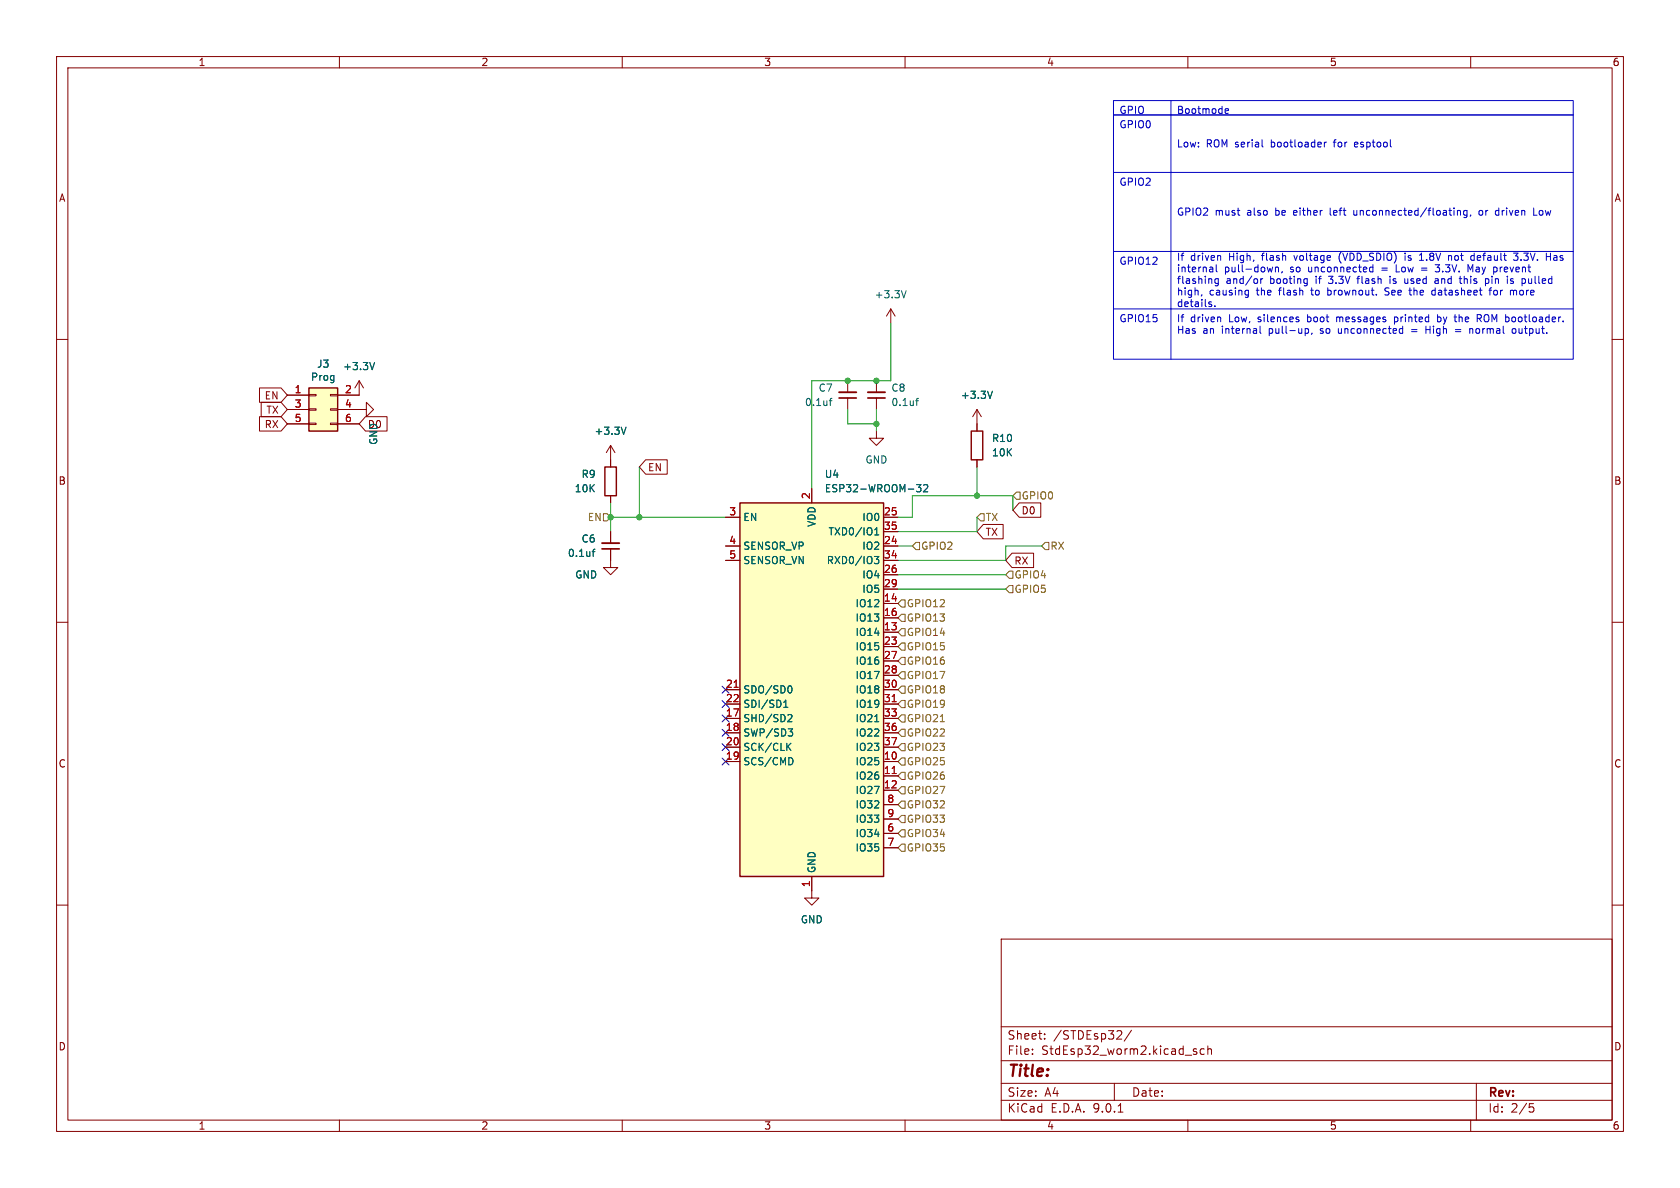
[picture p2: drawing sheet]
<svg xmlns="http://www.w3.org/2000/svg" width="297mm" height="210mm" viewBox="0 0 297 210" stroke-linecap="round" stroke-linejoin="round" font-family="sans-serif">
<g fill="none" stroke="#840000" stroke-width=".18">
<path d="M10 10h277v190h-277zM12 12h273v186h-273zM60 10v2M110 10v2M160 10v2M210 10v2M260 10v2M157.5 54.6l-.8 1.3M157.5 54.6l.7 1.3M157.5 54.6v2.6M10 60h2M285 60h2"/>
<path d="M107.9 97v3.3h1.3l-1.3 1.3-1.2-1.3h1.2M107.9 94v2M10 110h2M285 110h2M143.5 157.5v1.3h1.3l-1.3 1.2-1.3-1.2h1.3M10 160h2M177 166h108v32h-108zM285 160h2M60 198v2M110 198v2M160 198v2M177 194.5h108"/>
<path d="M177 191.5h108M177 187.5h108M177 181.5h108M182.5 186.3v.1M182.5 185.5v.1M184.7 183.6v.1M184.7 182.8v.1M197 191.5v3M197.4 183.7h.9M197.7 196.6h.8M198.2 182.3v.5M200 182.1l-1.3 2"/>
<path d="M210 198v2M211 185.8l.5 .2 .1 .2-.2 .2-.4-.1M211 185.5h.5M212.9 185.5l-.4-.1-.3 .3v.4l.1 .2h.6M213.5 185.5l.2-.1 .4 .1 .1 .9M213.5 184.9v1.5M260 198v2M261 191.5v6.5M270.4 195.1h.7M270.5 195.7h.4l.3 .3-.2 .5-.5 .1"/>
</g>
<path d="M160.2 51.4l-.4 1.2M104.7 97.5h.5M105.2 97.1l-.3 .2v1.1" fill="none" stroke="#006464" stroke-width=".18"/>
<path d="M106.4 97h3.1" fill="none" stroke="#840000" stroke-width=".3"/>
<path d="M106.4 96h3.1" fill="none" stroke="#840000" stroke-width=".33"/>
<path d="M130.8 88.9h25.4v66h-25.4z" fill="#ffffc2"/>
<path d="M171.7 76.2h2v5.1h-2zM106.9 82.6h2.1v5h-2.1zM130.8 88.9h25.4v66h-25.4z" fill="none" stroke="#840000" stroke-width=".25"/>
<g fill="none" stroke="#840000" stroke-width=".18">
<path d="M63.5 72.4h1.3v-1.3l1.2 1.3-1.2 1.3v-1.3M63.5 67.3l-.8 1.3M63.5 67.3l.8 1.3M63.5 67.3v2.6M107.9 78.7v3.9M107.9 78.7l-.7 1.3M107.9 78.7l.8 1.3M149.9 67.3v2M149.9 70.4v2M154.9 76.2v1.3h1.3l-1.3 1.2-1.2-1.2h1.2M154.9 67.3v2M154.9 70.4v2"/>
<path d="M172.7 72.4l.8 1.3M172.7 72.4l-.7 1.3M172.7 72.4v3.8M107.9 87.6v1.3M128.3 91.4h2.5M128.3 96.5h2.5M128.3 99.1h2.5M143.5 86.4v2.5M156.2 91.4h2.5M156.2 96.5h2.5M156.2 99.1h2.5M156.2 94h2.5"/>
<path d="M172.7 81.3v1.3M156.2 101.6h2.5M156.2 104.1h2.5M156.2 106.7h2.5M156.2 109.2h2.5M156.2 111.8h2.5M156.2 114.3h2.5M156.2 116.8h2.5M156.2 119.4h2.5M128.3 121.9h2.5M128.3 124.5h2.5M128.3 127h2.5"/>
<path d="M128.3 129.5h2.5M128.3 132.1h2.5M128.3 134.6h2.5M156.2 121.9h2.5M156.2 124.5h2.5M156.2 127h2.5M156.2 129.5h2.5M156.2 132.1h2.5M156.2 134.6h2.5M156.2 137.2h2.5M156.2 139.7h2.5M143.5 154.9v2.6"/>
<path d="M156.2 142.2h2.5M156.2 144.8h2.5M156.2 147.3h2.5M156.2 149.9h2.5"/>
</g>
<g fill="none" stroke="#006464" stroke-width=".18">
<path d="M66.2 64.1l-.4 1.2M110.7 75.5l-.5 1.3M146.6 70.8h.5M147.1 70.4l-.3 .2v1.1M161.9 70.8h.5M162.4 70.4l-.3 .2v1.1M175.4 69.2l-.4 1.2M154.6 98.4h.8l-.5 .5 .4 .1v.5l-.2 .1h-.5M154.6 94.6h.8M154.6 93.7l.4-.4v1.3M162 85.7h.8l-.4 .5 .3 .1v.5l-.1 .1-.6-.1M163.3 85.8l.5-.1 .2 .3-.8 .9h.8"/>
<path d="M138.6 125h.7M138.6 124.1l.3-.3v1.2M139.3 131.9l.5 .8M139.3 128.8h.8l-.4 .5 .4 .2v.4l-.2 .2h-.4M139.5 126.3l.4 .1 .1 .3-.8 .9h.8M139.6 121.2a.68 .68 0 0 1 .4 .7 .68 .68 0 0 1-.4 .6M139.8 131.4l-.7 .7M139.9 134l.3 .5-.3 .6M154.6 127.6h.8"/>
</g>
<path d="M129.8 121.5h.7M157.7 124h.7M157.7 136.7h.7" fill="none" stroke="#a90000" stroke-width=".18"/>
<path d="M148.3 70.4h3.1M153.4 70.4h3.1" fill="none" stroke="#840000" stroke-width=".3"/>
<path d="M148.3 69.3h3.1M153.4 69.3h3.1" fill="none" stroke="#840000" stroke-width=".33"/>
<path d="M54.6 68.6h5.1v7.6h-5.1z" fill="#ffffc2"/>
<path d="M54.6 68.6h5.1v7.6h-5.1z" fill="none" stroke="#840000" stroke-width=".25"/>
<g fill="none" stroke="#840000" stroke-width=".18">
<path d="M45.9 68.6h3.8l1.1 1.3-1.1 1.2h-3.8zM45.9 73.7h3.8l1.1 1.2-1.1 1.3h-3.8zM46.2 71.1h3.5l1.1 1.3-1.1 1.3h-3.5zM50.8 69.9h3.8M50.8 72.4h3.8M50.8 74.9h3.8M54.6 69.7h1.3v.3h-1.3zM54.6 72.3h1.3v.2h-1.3zM54.6 74.8h1.3v.3h-1.3zM58.4 69.7h1.3v.3h-1.3zM58.4 72.3h1.3v.2h-1.3zM58.4 74.8h1.3v.3h-1.3z"/>
<path d="M59.7 69.9h3.8M59.7 72.4h3.8M59.7 74.9h3.8M64.6 73.7h3.8v2.5h-3.8l-1.1-1.3zM172.7 74.9v1.3M107.9 81.3v1.3M107.9 87.6v1.3M107.9 94v2M107.9 97v2.1M114.1 81.3h3.9v2.5h-3.9l-1.1-1.2zM128.3 91.4h2.5M128.3 96.5h2.5"/>
<path d="M128.3 99.1h2.5M143.5 86.4v2.5M156.2 91.4h2.5M156.2 96.5h2.5M156.2 99.1h2.5M156.2 94h2.5M172.7 81.3v1.3M173.8 92.7h3.5v2.6h-3.5l-1.1-1.3zM178.9 97.8h3.8v2.5h-3.8l-1.1-1.2zM180.2 88.9h3.8v2.5h-3.8l-1.1-1.2zM156.2 101.6h2.5M156.2 104.1h2.5"/>
<path d="M156.2 106.7h2.5M156.2 109.2h2.5M156.2 111.8h2.5M156.2 114.3h2.5M156.2 116.8h2.5M156.2 119.4h2.5M128.3 121.9h2.5M128.3 124.5h2.5M128.3 127h2.5M128.3 129.5h2.5M128.3 132.1h2.5M128.3 134.6h2.5"/>
<path d="M156.2 121.9h2.5M156.2 124.5h2.5M156.2 127h2.5M156.2 129.5h2.5M156.2 132.1h2.5M156.2 134.6h2.5M156.2 137.2h2.5M156.2 139.7h2.5M143.5 154.9v2.6M156.2 142.2h2.5M156.2 144.8h2.5M156.2 147.3h2.5"/>
<path d="M156.2 149.9h2.5"/>
</g>
<g fill="none" stroke="#725600" stroke-width=".18">
<path d="M106.7 90.8h.6l.6 .6-.6 .7h-.6zM161.9 95.9h.7v1.3h-.7l-.6-.7zM173.4 90.8h.6v1.3h-.6l-.7-.7zM179.7 87h.6v1.3h-.6l-.6-.7zM184.8 95.9h.6v1.3h-.6l-.7-.7zM159.4 111.1h.6v1.3h-.6l-.7-.6zM159.4 116.2h.6v1.3h-.6l-.7-.7zM159.4 118.7h.6v1.3h-.6l-.7-.6zM159.4 113.7h.6v1.2h-.6l-.7-.6zM159.4 106h.6v1.3h-.6l-.7-.6zM159.4 108.6h.6v1.3h-.6l-.7-.7zM177.8 104.1l.6-.6h.7v1.3h-.7z"/>
<path d="M178.4 101h.7v1.2h-.7l-.6-.6zM159.4 126.4h.6v1.2h-.6l-.7-.6zM159.4 134h.6v1.3h-.6l-.7-.7zM159.4 139.1h.6v1.2h-.6l-.7-.6zM159.4 136.5h.6v1.3h-.6l-.7-.6zM159.4 123.8h.6v1.3h-.6l-.7-.6zM159.4 128.9h.6v1.3h-.6l-.7-.7zM159.4 131.4h.6v1.3h-.6l-.7-.6zM159.4 121.3h.6v1.3h-.6l-.7-.7zM166.2 127.6h.8M159.4 149.2h.6v1.3h-.6l-.7-.6zM159.4 141.6h.6v1.3h-.6l-.7-.7z"/>
<path d="M159.4 146.7h.6v1.3h-.6l-.7-.7zM159.4 144.1h.6v1.3h-.6l-.7-.6z"/>
</g>
<g fill="none" stroke="#0000c2" stroke-width=".18">
<path d="M196.8 17.8h81.3v45.7h-81.3zM207 17.8v45.7M216.6 19.6l.6-.1-.1-.2-.3-.1-.2 .2v.6h.5M196.8 20.3h81.3M196.8 30.5h81.3M223.2 25.9l.1 .1M234.1 25.1v.9M234.5 25.1l-.4 .3M235.2 36.8v1.1l.1 .1M239.3 37.2v.7l.4 .1M239.6 25.1l-.2 .2v.5l.2 .2M240.1 25.4l-.7 .2"/>
<path d="M257.7 37.2v.8M257.7 37.3l.1-.1 .3 .1 .1 .7M259.3 37.3l-.3-.1-.3 .2 .2 .6h.4M259.3 37.2v1l-.2 .3-.3-.1M260 38l-.1 .2M262 37.3l-.3-.1-.2 .2v.5l.2 .1h.3M264.6 37.2l.4 .1M265 38h-.4M265 36.8v1.2M271.1 36.8v1.2h.6M196.8 44.5h81.3M196.8 54.6h81.3"/>
<path d="M212.5 52.1l-.1 .2M213.9 53.8h.3v.2l-.2 .2h-.2M214.2 47.2l.2 .2v.7M214.4 48l-.4 .1M214.4 47.5l-.4 .1M214.8 54.1v.1M215 46.8v1.1l.2 .2M215.4 49.3v1l-.3 .2h-.3M215.4 49.3h-.4l-.2 .2 .1 .5h.5M215.7 45.2l.1 .8M215.7 56.1l.1 .8M220.3 51.3l.4 .1"/>
<path d="M220.7 51.3v1l-.1 .2-.3 .1M220.7 52.1l-.4 .1M222.8 57.7v1l.1 .2M222.9 49.3v.8M223 49.3l-.1 .2M225 47.2l-.2 .9M225.5 47.2v.9M225.5 47.3l.2-.1 .3 .1v.8M226.7 48l-.1 .2M229.6 56.5v.3M230.7 49.3h.4M230.7 58.1h.4l.2 .2-.1 .6h-.5"/>
<path d="M231.1 50l-.4 .1M231.1 49.3v1l-.2 .2M232 58.9l-.2 .2M234.7 50.9v1.3M234.7 52.1l.2 .1M234.9 51.3l-.2 .1M236.3 56v.9M236.5 56l-.2 .2M236.6 58.1v.6l.2 .2M236.8 44.9l-.1 .5 .1 .7M239.9 49.3h.5M240.1 48.9v1.2"/>
<path d="M242.2 47.9l.2 .2 .3-.1M242.2 47.3h.1M242.7 46.8v1.3M244.8 52.1l.5 .1M245.4 50.9h-.3l-.3 .2 .2 .3 .3 .1M245.7 48.8v.2M245.7 49.3v.8M246.5 56v1.3M246.5 56.8l.4 .1M246.8 46.8v1.3h.6M246.9 56l-.4 .1M248 57.7v1.2"/>
<path d="M248 58.9h-.1M248.3 49.9l.2 .2 .4-.1M248.4 44.8v.1M248.4 45.2v.8M249.1 51.3h.4M249.3 52.1l.2 .1M249.5 58.6h1M250.9 45.1l.4-.3v1.2M250.9 46h.8M251.3 47.4h1M251.3 47.8h1M252.1 57.7v1.2"/>
<path d="M253.2 52.1h.5M253.2 51.4h.5M253.7 49.9l.1 .2 .5-.1M253.7 49.3h.5l.1 .8M253.7 50.9v1.3M253.7 47.9l.2 .2 .5-.1M254.1 56.1l.4-.1 .2 .2M254.1 55.6v1.3M254.3 49.6h-.5l-.1 .2M254.5 46.8l-.4 .5h.3M254.7 56.8l-.2 .1-.4-.1M256.1 45.2h.5v.8"/>
<path d="M257.3 58.6h1M257.3 58.3h1M258 49.3h.4M258.3 50.1h.1M258.9 48.8v1.3M259 49.3l-.1 .1M260 58.1l.4 .2v.6M260.3 45.2h.3M260.4 46.8l-.4 .9-.5-.9v1.3M260.6 46h-.3M260.6 44.8v1.2M261.2 55.6h.4l.3 .3-.1 .3-.6 .1"/>
<path d="M261.5 56.3l.4 .6M263.1 49.3l.1 .6-.1 .1-.4 .1M263.2 51.3h.5M263.7 50.9l-.3 .2v1.1M264.2 51.4l-.1 .5 .2 .3M267.1 49.6l.4 .1 .1 .2-.2 .2-.4-.1M267.4 58.2l.2-.1 .3 .1 .1 .5-.1 .2h-.3l-.2-.1zM267.4 51.3l.2 .2M267.6 51.5v.7M267.6 51.5l.2-.2 .3 .1v.8M267.6 44.8h.8l-.5 .4 .4 .2v.5l-.2 .1-.5-.1M270.2 49.3l.1 .7h.4"/>
<path d="M273.4 45.4h.7M274.1 44.8v1.2M274.8 45.2h-.1M274.8 45.5l-.2 .2 .2 .3"/>
</g>
<g fill="none" stroke="#009600" stroke-width=".18">
<path d="M157.5 57.2v10.1h-14v19.1M149.9 72.4v2.5h5M154.9 72.4v3.8M107.9 91.4h20.4M107.9 88.9v5.1M113 82.6v8.8M158.7 96.5h2.6M172.7 91.4v2.6h-14M172.7 82.6v5M179.1 90.2v-2.6h-17.8v3.8h-2.6M184.1 96.5h-6.3v2.6h-19.1M158.7 101.6h19.1"/>
<path d="M158.7 104.1h19.1"/>
</g>
<path d="M127.7 128.9l1.2 1.2M127.7 121.3l1.2 1.2M127.7 131.5l1.2 1.2M127.7 134l1.2 1.2M127.7 126.4l1.2 1.2M127.7 123.9l1.2 1.2M128.9 128.9l-1.2 1.2M128.9 121.3l-1.2 1.2M128.9 131.5l-1.2 1.2M128.9 134l-1.2 1.2M128.9 126.4l-1.2 1.2M128.9 123.9l-1.2 1.2" fill="none" stroke="#000084" stroke-width=".18"/>
<g fill="none" stroke="#006464" stroke-width=".18">
<path d="M66.2 64.1l-.4 1.2M110.7 75.5l-.5 1.3M175.4 69.2l-.4 1.2M104.7 97.5h.5M105.2 97.1l-.3 .2v1.1M154.6 98.4h.8l-.5 .5 .4 .1v.5l-.2 .1h-.5M154.6 94.6h.8M154.6 93.7l.4-.4v1.3M162 85.7h.8l-.4 .5 .3 .1v.5l-.1 .1-.6-.1M163.3 85.8l.5-.1 .2 .3-.8 .9h.8M138.6 125h.7M138.6 124.1l.3-.3v1.2"/>
<path d="M139.3 131.9l.5 .8M139.3 128.8h.8l-.4 .5 .4 .2v.4l-.2 .2h-.4M139.5 126.3l.4 .1 .1 .3-.8 .9h.8M139.6 121.2a.68 .68 0 0 1 .4 .7 .68 .68 0 0 1-.4 .6M139.8 131.4l-.7 .7M139.9 134l.3 .5-.3 .6M154.6 127.6h.8"/>
</g>
<path d="M129.8 121.5h.7M157.7 124h.7M157.7 136.7h.7" fill="none" stroke="#a90000" stroke-width=".18"/>
<g fill="#009600" stroke="#009600" stroke-width=".18">
<circle cx="154.9" cy="74.9" r=".46"/>
<circle cx="154.9" cy="67.3" r=".46"/>
<circle cx="149.9" cy="67.3" r=".46"/>
<circle cx="172.7" cy="87.6" r=".46"/>
<circle cx="113" cy="91.4" r=".46"/>
<circle cx="107.9" cy="91.4" r=".46"/>
</g>
<text font-size="2.8" fill="#840000" x="178" y="190.9">Title:</text>
<g font-size="2.1" fill="#840000">
<text x="178" y="184">Sheet:</text>
<text x="186.2" y="184">/STDEsp32/</text>
<text x="178" y="186.7">File:</text>
<text x="184.1" y="186.7">StdEsp32_worm2.kicad_sch</text>
<text x="178" y="196.9">KiCad</text>
<text x="178" y="194.1">Size:</text>
<text x="184.7" y="194.1">A4</text>
<text x="185.7" y="196.9">E.D.A.</text>
<text x="193.3" y="196.9">9.0.1</text>
<text x="200" y="194.1">Date:</text>
<text x="263" y="194.3">Rev:</text>
<text x="263" y="196.9">Id:</text>
<text x="267.1" y="196.9">2/5</text>
</g>
<g font-size="1.8" fill="#840000">
<text x="35" y="11.9">1</text>
<text x="85" y="11.9">2</text>
<text x="135" y="11.9">3</text>
<text x="185" y="11.9">4</text>
<text x="235" y="11.9">5</text>
<text x="285" y="11.9">6</text>
<text x="10.3" y="35.9">A</text>
<text x="285.3" y="35.9">A</text>
<text x="46.7" y="70.8">EN</text>
<text x="46.7" y="75.9">RX</text>
<text x="47" y="73.3">TX</text>
<text x="114.5" y="83.5">EN</text>
<text x="10.3" y="85.9">B</text>
<text x="285.3" y="85.9">B</text>
<text x="174.1" y="94.9">TX</text>
<text x="180.5" y="91.1">D0</text>
<text x="179.2" y="100">RX</text>
<text x="10.3" y="135.9">C</text>
<text x="285.3" y="135.9">C</text>
<text x="10.3" y="185.9">D</text>
<text x="285.3" y="185.9">D</text>
<text x="35" y="199.9">1</text>
<text x="85" y="199.9">2</text>
<text x="135" y="199.9">3</text>
<text x="185" y="199.9">4</text>
<text x="235" y="199.9">5</text>
<text x="285" y="199.9">6</text>
</g>
<g font-size="1.8" fill="#0000c2">
<text x="197.8" y="20.5">GPIO</text>
<text x="197.8" y="23">GPIO0</text>
<text x="208" y="20.5">Bootmode</text>
<text x="208" y="26.3">Low:</text>
<text x="213.2" y="26.3">ROM serial</text>
<text x="225" y="26.3">bootloader</text>
<text x="236.3" y="26.3">for</text>
<text x="240.1" y="26.3">esptool</text>
<text x="197.8" y="33.2">GPIO2</text>
<text x="208" y="38.3">GPIO2</text>
<text x="214.8" y="38.3">must</text>
<text x="220.6" y="38.3">also</text>
<text x="225.7" y="38.3">be</text>
<text x="229.2" y="38.3">either</text>
<text x="235.8" y="38.3">left</text>
<text x="240.1" y="38.3">unconnected/floating,</text>
<text x="262.5" y="38.3">or</text>
<text x="265.6" y="38.3">driven</text>
<text x="272.6" y="38.3">Low</text>
<text x="197.8" y="47.1">GPIO12</text>
<text x="208" y="46.3">If</text>
<text x="210.5" y="46.3">driven</text>
<text x="217.4" y="46.3">High,</text>
<text x="223.4" y="46.3">flash</text>
<text x="229.3" y="46.3">voltage</text>
<text x="237.3" y="46.3">(VDD_SDIO)</text>
<text x="249.2" y="46.3">is</text>
<text x="252" y="46.3">1.8V</text>
<text x="257.3" y="46.3">not</text>
<text x="261.5" y="46.3">default</text>
<text x="269.3" y="46.3">3.3V.</text>
<text x="275.2" y="46.3">Has</text>
<text x="208" y="48.3">internal</text>
<text x="208" y="50.4">flashing</text>
<text x="208" y="52.4">high,</text>
<text x="213.8" y="52.4">causing</text>
<text x="216.5" y="48.3">pull-down,</text>
<text x="216.8" y="50.4">and/or</text>
<text x="222.3" y="52.4">the</text>
<text x="224.6" y="50.4">booting</text>
<text x="226.4" y="52.4">flash</text>
<text x="228.2" y="48.3">so</text>
<text x="231.6" y="48.3">unconnected</text>
<text x="232.3" y="52.4">to</text>
<text x="232.9" y="50.4">if</text>
<text x="235.3" y="52.4">brownout.</text>
<text x="235.4" y="50.4">3.3V</text>
<text x="240.7" y="50.4">flash</text>
<text x="244.7" y="48.3">=</text>
<text x="245.7" y="52.4">See</text>
<text x="246.6" y="50.4">is</text>
<text x="247.4" y="48.3">Low</text>
<text x="249.4" y="50.4">used</text>
<text x="250.3" y="52.4">the</text>
<text x="254.4" y="52.4">datasheet</text>
<text x="254.9" y="48.3">3.3V.</text>
<text x="254.9" y="50.4">and</text>
<text x="259.6" y="50.4">this</text>
<text x="260.8" y="48.3">May</text>
<text x="264.2" y="50.4">pin</text>
<text x="264.8" y="52.4">for</text>
<text x="265.5" y="48.3">prevent</text>
<text x="268.3" y="50.4">is</text>
<text x="268.7" y="52.4">more</text>
<text x="271.1" y="50.4">pulled</text>
<text x="197.8" y="57.3">GPIO15</text>
<text x="208" y="54.5">details.</text>
<text x="208" y="57.3">If</text>
<text x="208" y="59.3">Has</text>
<text x="210.5" y="57.3">driven</text>
<text x="212.6" y="59.3">an</text>
<text x="216.1" y="59.3">internal</text>
<text x="217.4" y="57.3">Low,</text>
<text x="222.7" y="57.3">silences</text>
<text x="224.6" y="59.3">pull-up,</text>
<text x="231.6" y="57.3">boot</text>
<text x="233.9" y="59.3">so</text>
<text x="236.9" y="57.3">messages</text>
<text x="237.2" y="59.3">unconnected</text>
<text x="247.3" y="57.3">printed</text>
<text x="253.1" y="59.3">High</text>
<text x="255.2" y="57.3">by</text>
<text x="258.5" y="57.3">the</text>
<text x="258.5" y="59.3">=</text>
<text x="261.3" y="59.3">normal</text>
<text x="262.6" y="57.3">ROM bootloader.</text>
<text x="269" y="59.3">output.</text>
</g>
<g font-size="1.8" fill="#006464">
<text x="154.5" y="52.9">+3.3V</text>
<text x="56" y="65.2">J3</text>
<text x="60.6" y="65.6">+3.3V</text>
<text x="54.9" y="67.5">Prog</text>
<text x="142.2" y="72">0.1uf</text>
<text x="144.6" y="69.4">C7</text>
<text x="157.5" y="69.4">C8</text>
<text x="157.5" y="72">0.1uf</text>
<text x="169.8" y="70.7">+3.3V</text>
<text x="64.9" y="75.9">D0</text>
<text x="105" y="77.1">+3.3V</text>
<text x="66.9" y="78.7" transform="rotate(-90 66.9 78.7)">GND</text>
<text x="152.9" y="82.1">GND</text>
<text x="175.3" y="78.3">R10</text>
<text x="175.3" y="80.9">10K</text>
<text x="101.5" y="87.2">10K</text>
<text x="102.7" y="84.7">R9</text>
<text x="145.7" y="87.2">ESP32-WROOM-32</text>
<text x="145.7" y="84.7">U4</text>
<text x="131.3" y="92.3">EN</text>
<text x="144.4" y="93.2" transform="rotate(-90 144.4 93.2)">VDD</text>
<text x="146.4" y="94.8">TXD0/IO1</text>
<text x="152.4" y="92.3">IO0</text>
<text x="100.3" y="98.6">0.1uf</text>
<text x="102.7" y="96.1">C6</text>
<text x="131.3" y="97.4">SENSOR_VP</text>
<text x="131.3" y="99.9">SENSOR_VN</text>
<text x="146.1" y="99.9">RXD0/IO3</text>
<text x="152.4" y="97.4">IO2</text>
<text x="101.6" y="102.5">GND</text>
<text x="151.1" y="107.5">IO12</text>
<text x="152.4" y="102.5">IO4</text>
<text x="152.4" y="105">IO5</text>
<text x="151.1" y="110.1">IO13</text>
<text x="151.1" y="112.6">IO14</text>
<text x="151.1" y="115.2">IO15</text>
<text x="151.1" y="117.7">IO16</text>
<text x="131.3" y="122.8">SDO/SD0</text>
<text x="131.3" y="125.3">SDI/SD1</text>
<text x="151.1" y="120.2">IO17</text>
<text x="151.1" y="122.8">IO18</text>
<text x="151.1" y="125.3">IO19</text>
<text x="131.3" y="127.9">SHD/SD2</text>
<text x="131.3" y="130.4">SWP/SD3</text>
<text x="151.1" y="127.9">IO21</text>
<text x="151.1" y="130.4">IO22</text>
<text x="131.3" y="132.9">SCK/CLK</text>
<text x="131.3" y="135.5">SCS/CMD</text>
<text x="151.1" y="132.9">IO23</text>
<text x="151.1" y="135.5">IO25</text>
<text x="151.1" y="138">IO26</text>
<text x="151.1" y="140.6">IO27</text>
<text x="151.1" y="143.1">IO32</text>
<text x="151.1" y="145.6">IO33</text>
<text x="151.1" y="148.2">IO34</text>
<text x="144.4" y="154.4" transform="rotate(-90 144.4 154.4)">GND</text>
<text x="151.1" y="150.7">IO35</text>
<text x="141.5" y="163.4">GND</text>
</g>
<g font-size="1.8" fill="#a90000">
<text x="52" y="69.6">1</text>
<text x="60.9" y="69.6">2</text>
<text x="52" y="72.1">3</text>
<text x="52" y="74.7">5</text>
<text x="60.9" y="72.1">4</text>
<text x="60.9" y="74.7">6</text>
<text x="143.3" y="88.3" transform="rotate(-90 143.3 88.3)">2</text>
<text x="128.8" y="91.2">3</text>
<text x="156.2" y="91.2">25</text>
<text x="156.2" y="93.7">35</text>
<text x="128.8" y="96.3">4</text>
<text x="128.8" y="98.8">5</text>
<text x="156.2" y="96.3">24</text>
<text x="156.2" y="98.8">34</text>
<text x="156.2" y="101.3">26</text>
<text x="156.2" y="103.9">29</text>
<text x="156.2" y="106.4">14</text>
<text x="156.2" y="109">16</text>
<text x="156.2" y="111.5">13</text>
<text x="156.2" y="114">23</text>
<text x="156.2" y="116.6">27</text>
<text x="156.2" y="119.1">28</text>
<text x="128.2" y="121.7">21</text>
<text x="128.2" y="124.2">22</text>
<text x="156.2" y="121.7">30</text>
<text x="156.2" y="124.2">31</text>
<text x="128.2" y="126.7">17</text>
<text x="128.2" y="129.3">18</text>
<text x="128.2" y="131.8">20</text>
<text x="156.2" y="126.7">33</text>
<text x="156.2" y="129.3">36</text>
<text x="156.2" y="131.8">37</text>
<text x="128.2" y="134.4">19</text>
<text x="156.2" y="134.4">10</text>
<text x="156.2" y="136.9">11</text>
<text x="156.2" y="139.4">12</text>
<text x="156.8" y="142">8</text>
<text x="156.8" y="144.5">9</text>
<text x="156.8" y="147.1">6</text>
<text x="156.8" y="149.6">7</text>
<text x="143.3" y="156.9" transform="rotate(-90 143.3 156.9)">1</text>
</g>
<g font-size="1.8" fill="#725600">
<text x="180.5" y="88.5">GPIO0</text>
<text x="103.8" y="92.3">EN</text>
<text x="174.2" y="92.3">TX</text>
<text x="162.8" y="97.4">GPIO2</text>
<text x="185.6" y="97.4">RX</text>
<text x="160.2" y="107.5">GPIO12</text>
<text x="179.3" y="105">GPIO5</text>
<text x="179.3" y="102.5">GPIO4</text>
<text x="160.2" y="112.6">GPIO14</text>
<text x="160.2" y="110.1">GPIO13</text>
<text x="160.2" y="117.7">GPIO16</text>
<text x="160.2" y="115.2">GPIO15</text>
<text x="160.2" y="120.2">GPIO17</text>
<text x="160.2" y="125.3">GPIO19</text>
<text x="160.2" y="122.8">GPIO18</text>
<text x="160.2" y="127.9">GPIO21</text>
<text x="160.2" y="130.4">GPIO22</text>
<text x="160.2" y="135.5">GPIO25</text>
<text x="160.2" y="132.9">GPIO23</text>
<text x="160.2" y="140.6">GPIO27</text>
<text x="160.2" y="138">GPIO26</text>
<text x="160.2" y="143.1">GPIO32</text>
<text x="160.2" y="148.2">GPIO34</text>
<text x="160.2" y="145.6">GPIO33</text>
<text x="160.2" y="150.7">GPIO35</text>
</g>
</svg>
